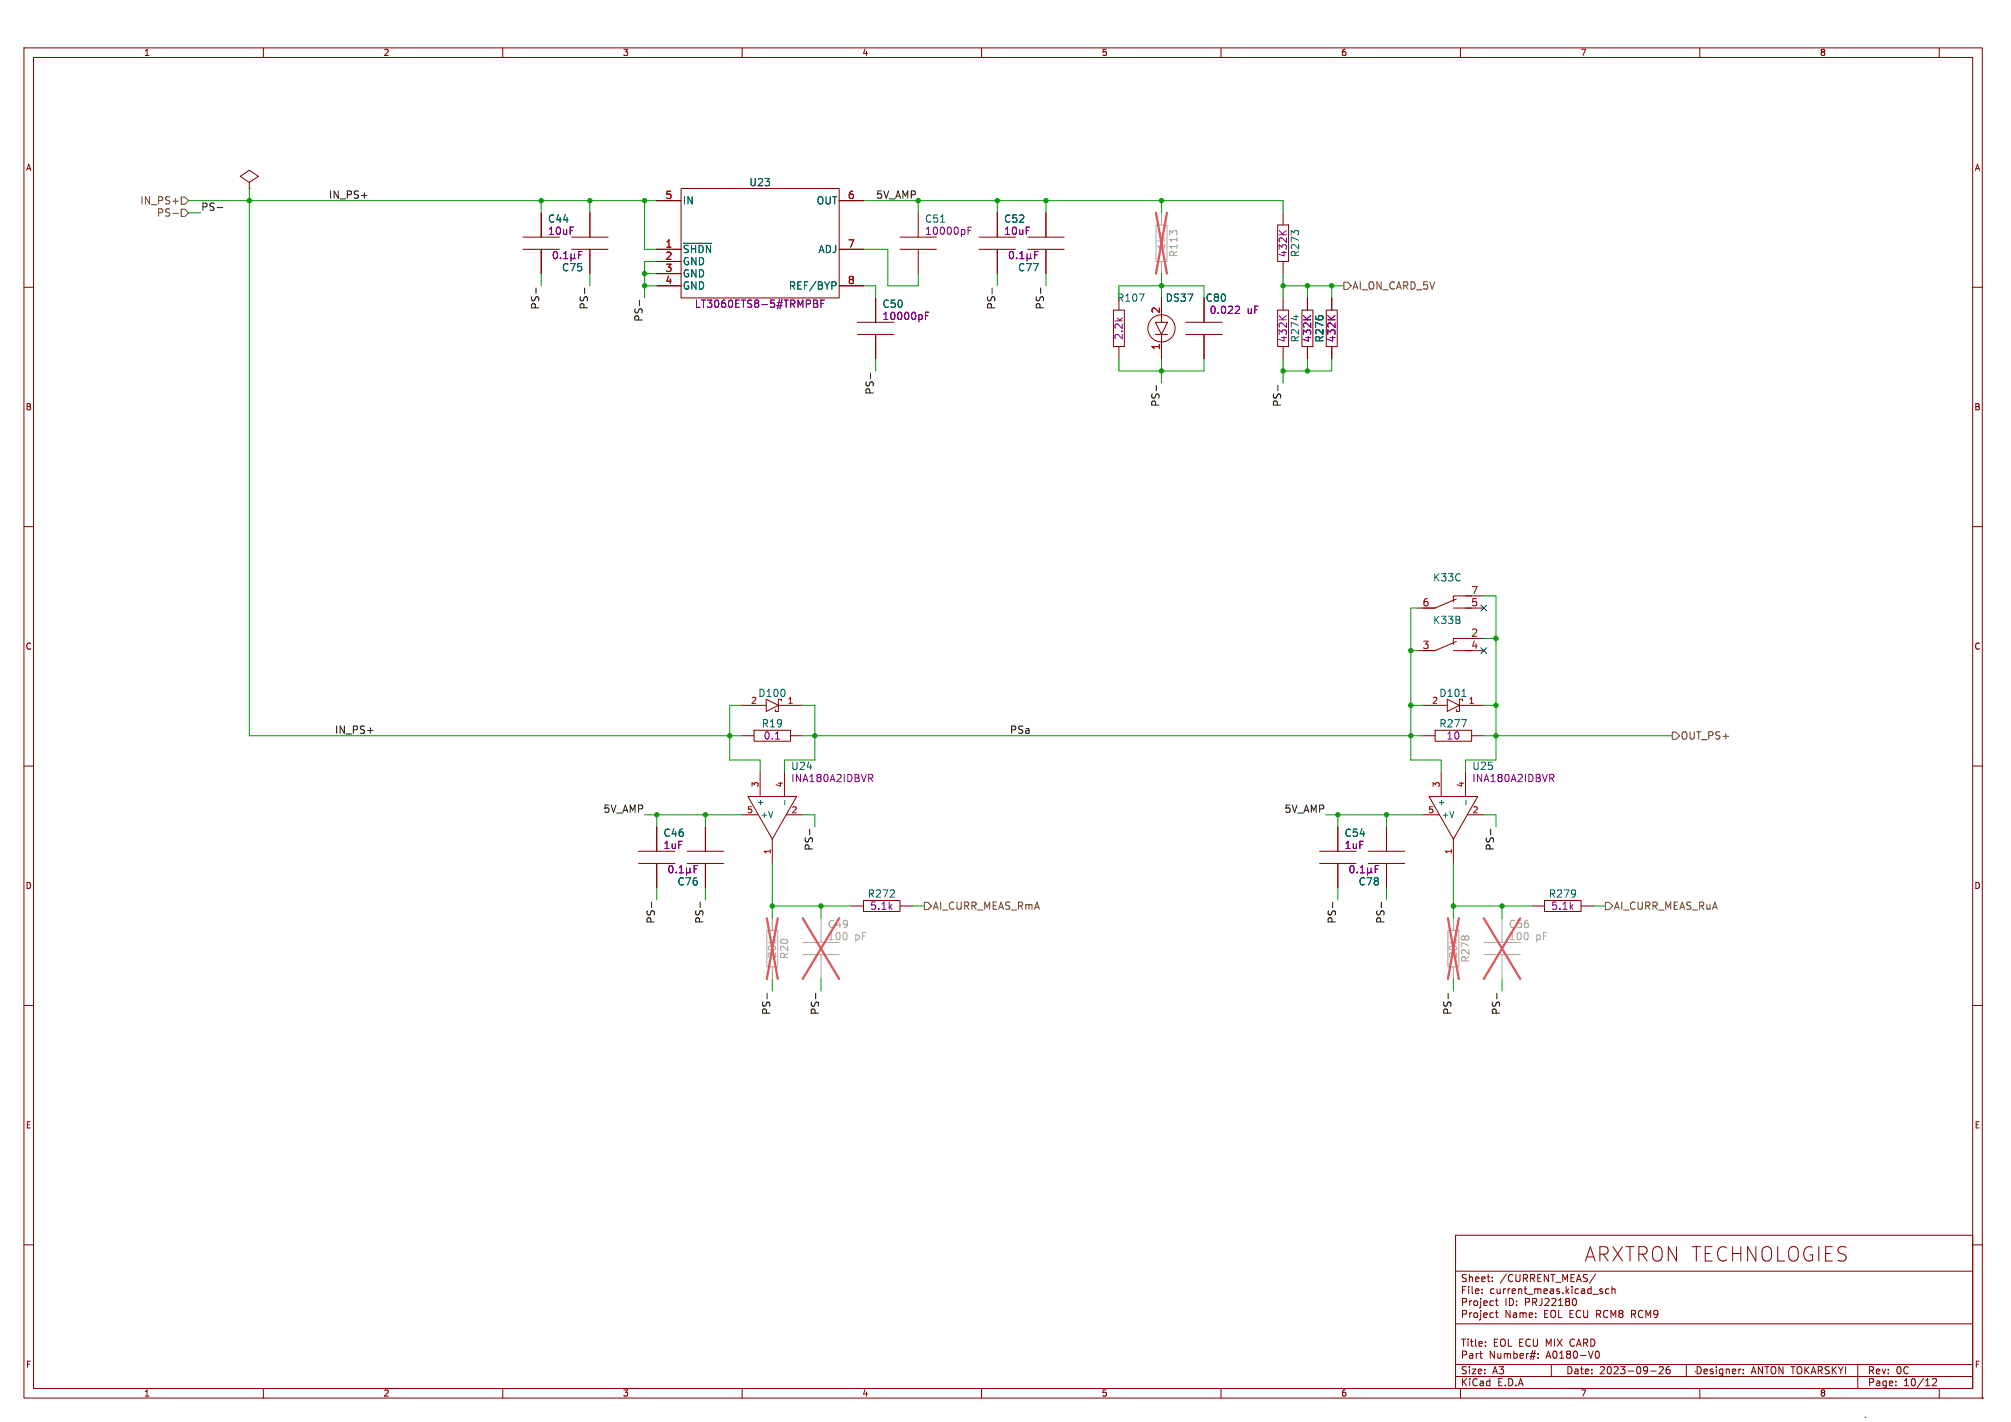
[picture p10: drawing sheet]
<svg xmlns="http://www.w3.org/2000/svg" width="420mm" height="297mm" viewBox="0 0 420 297" stroke-linecap="round" stroke-linejoin="round" font-family="sans-serif">
<g fill="none" stroke="#840000" stroke-width=".21">
<path d="M5 10h409v282h-409zM7 12h405v278h-405zM55 10v2M105 10v2M155 10v2M205 10v2M255 10v2M305 10v2M355 10v2M405 10v2M52.1 38.1l1.9-1.3-1.9-1.2-1.9 1.2 1.9 1.3v1.3M52.1 39.4h.1"/>
<path d="M142.2 39.4h33.1v22.8h-33.1zM5 60h2M109.2 52.1h7.6M109.2 49.5h7.6M113 44.5v5M113 52.1v5.1M119.4 52.1h7.6M119.4 49.5h7.6M123.2 44.5v5M123.2 52.1v5.1M137.2 52.1h5M137.2 54.6h5"/>
<path d="M137.2 57.2h5M137.2 59.7h5M137.2 41.9h5M175.3 52.1h5M175.3 59.7h5M175.3 41.9h5M188 52.1h7.6M188 49.5h7.6M191.8 44.5v5M191.8 52.1v5.1M204.5 52.1h7.6M204.5 49.5h7.6"/>
<path d="M208.3 44.5v5M208.3 52.1v5.1M214.6 52.1h7.6M214.6 49.5h7.6M218.4 44.5v5M218.4 52.1v5.1M266.8 47h2.3v7.6h-2.3zM268 44.5v2.5M268 54.6v2.6M412 60h2M179.1 69.9h7.6M179.1 67.3h7.6"/>
<path d="M182.9 62.2v5.1M182.9 69.9v5M232.5 64.8h2.3v7.6h-2.3zM233.7 62.2v2.6M233.7 72.4v2.5M241.3 67.3h2.5l-1.2 2.6zM241.3 69.9h2.5M242.6 62.2v5.1M242.6 69.9v5M247.6 69.9h7.7M247.6 67.3h7.7M251.5 62.2v5.1"/>
<path d="M251.5 69.9v5M266.8 64.8h2.3v7.6h-2.3zM268 62.2v2.6M268 72.4v2.5M271.9 64.8h2.3v7.6h-2.3zM273 62.2v2.6M273 72.4v2.5M277 64.8h2.3v7.6h-2.3zM278.1 62.2v2.6M278.1 72.4v2.5M5 110h2M412 110h2"/>
<path d="M303.5 127h6.4M303.5 135.9h6.4M304.2 125.1l-4.5 1.9h-3.8M304.2 134l-4.5 1.9h-3.8M306.1 124.5h3.8M306.1 133.4h3.8M307.3 124.5h-3.8v1.2M307.3 133.4h-3.8v1.2M5 160h2M154.9 153.7h2.6M154.9 147.3h5.1M157.5 152.5h7.6v2.3h-7.6z"/>
<path d="M160 146.1l2.6 1.2-2.6 1.3zM162.6 147.3h5M163.2 146.4v-.3h-.6v2.5h-.7v-.4M165.1 153.7h2.5M297.2 153.7h2.5M297.2 147.3h5.1M299.7 152.5h7.6v2.3h-7.6zM302.3 146.1l2.5 1.2-2.5 1.3zM304.8 147.3h5.1M305.4 146.4v-.3h-.6v2.5h-.6v-.4M307.3 153.7h2.6M412 160h2"/>
<path d="M133.3 177.8h7.7M137.2 172.7v5.1M143.5 177.8h7.6M147.3 172.7v5.1M154.9 170.2h3.5M156.2 166.4h10.2l-5.1 8.9zM158.7 161.3v5.1M161.3 175.3v5M163.8 161.3v5.1M164.2 170.2h3.4M275.6 177.8h7.6M279.4 172.7v5.1"/>
<path d="M285.7 177.8h7.7M289.6 172.7v5.1M297.2 170.2h3.4M298.4 166.4h10.2l-5.1 8.9zM301 161.3v5.1M303.5 175.3v5M306.1 161.3v5.1M306.5 170.2h3.4M133.3 180.3h7.7M137.2 180.3v5.1M143.5 180.3h7.6M147.3 180.3v5.1"/>
<path d="M177.8 189.2h2.5M180.3 188.1h7.7v2.3h-7.7zM188 189.2h2.5M275.6 180.3h7.6M279.4 180.3v5.1M285.7 180.3h7.7M289.6 180.3v5.1M320 189.2h2.6M322.6 188.1h7.6v2.3h-7.6zM330.2 189.2h2.5M5 210h2M412 210h2"/>
<path d="M5 260h2M304 258h108v32h-108zM412 260h2M304 276.5h108M304 265.5h108M309.5 270v.2M309.5 269.3v.1M311.7 267.5v.2M311.7 266.8v.1M312.3 271.7h.6M312.3 274.2h.6M312.5 271.2v1.3l.4 .2"/>
<path d="M312.5 273.7v1.3l.4 .2M329.1 271.3a.81 .81 0 0 1-.4 1.4M333.2 266.1l-1.3 1.9M334.3 269.7l.4 .1v.2l-.2 .2h-.3M334.3 269.2l.4 .1M336 269.3l-.4-.1-.3 .3 .1 .6h.6M336.7 269.3l.2-.1 .3 .1 .1 .9M336.7 268.7v1.5M55 290v2M105 290v2M155 290v2M205 290v2"/>
<path d="M255 290v2M304 287.5h108M304 285h108M305 290v2M309 282.7h.6M309.4 283.7h.2M310.2 281v.2M310.2 280.3v.1M319.7 282.7h1M321.2 283.5v.2M321.2 282.8v.1M324 285v2.5"/>
<path d="M333.5 282.2a.85 .85 0 0 0 .2 1.5 .94 .94 0 0 0 0-1.5M344.7 286.4h1.2M346.5 285.6l.6-.2 .3 .5-1 1h1M348.7 285.4l-.5 .1a1.01 1.01 0 0 0 0 1.4l.5-.1 .1-.5-.3-.3h-.3l-.3 .3M352.2 285v2.5M355 290v2M363.4 285.9h.2M364.1 286.8v.1M364.1 286v.2M388 285v5M389.5 296h.1M395.9 289.3v.1"/>
<path d="M395.9 288.5v.2M403.6 288.1l.6-.2 .2 .5-.9 1h.9M405 290v2M414 292h.1"/>
<circle cx="242.6" cy="68.6" r="2.84"/>
</g>
<g fill="none" stroke="#840084" stroke-width=".21">
<path d="M115.7 52.7l.2-.2a.81 .81 0 0 1 .5 .8 .81 .81 0 0 1-.5 .7l-.2-.1-.2-.4zM117.1 53.9v.1M117.7 54h.9M117.7 52.9l.5-.4v1.5M119.2 53.8l.3 .2h.3l.2-.2M119.2 53v1.5M120 53.8l.2 .2M120 53v.8M120.8 53.2h.6M121.6 52.5h-.8v1.5M202.2 48.2h.5M202.9 47.4h-.7v1.6"/>
<path d="M210.9 52.7l.3-.2a.81 .81 0 0 1 .5 .8 .81 .81 0 0 1-.5 .7l-.3-.1-.1-.4zM212.3 53.9v.1M213 54h.8M213 52.9l.4-.4v1.5M214.5 53.8l.2 .2h.3l.2-.2M214.5 53v1.5M215.2 53.8l.2 .2M215.2 53v.8M216.1 53.2h.5M216.8 52.5h-.7v1.5M169.9 62.7l.8 .1v.3l-.3 .3M169.9 63.4h.5"/>
<path d="M170.4 63.4l.4 .3-.1 .4-.8 .1M171.4 63.4h.6M172.2 62.7h-.8v1.5M193.3 65.9h.5M194 65.2h-.7v1.5M258.2 63.9l.5 .1 .2 .4-1 1.1h1M161.9 154.4h.9M181.4 161.7h.6l.3 .3-.2 .5h-.7M181.8 162.5l.5 .8M323.7 161.7h.5l.3 .3-.1 .5h-.7M324 162.5l.5 .8M139.8 180.9l.2-.1a.81 .81 0 0 1 .6 .7 .81 .81 0 0 1-.6 .8l-.2-.1-.1-.5z"/>
<path d="M141.2 182.2v.1M141.9 182.3h.8M141.9 181.2l.4-.4v1.5M143.4 182.1l.2 .2h.3l.2-.2M143.4 181.3v1.5M144.1 182.1l.2 .2M144.1 181.3v.8M145 181.5h.5M145.7 180.8h-.7v1.5M282.1 180.9l.2-.1a.81 .81 0 0 1 .5 .7 .81 .81 0 0 1-.5 .8l-.2-.1-.2-.5zM283.4 182.2v.1M284.1 182.3h.9"/>
<path d="M284.1 181.2l.4-.4v1.5M285.6 182.1l.2 .2h.3l.2-.2M285.6 181.3v1.5M286.3 182.1l.3 .2M286.3 181.3v.8M287.2 181.5h.5M287.9 180.8h-.7v1.5"/>
</g>
<path d="M142.7 50.8h5.9M174.3 58.9l.3 .3-.1 .3-.2 .2M305.3 145.5h.9M163.9 167.2v.9M306.2 167.2v.9" fill="none" stroke="#006464" stroke-width=".21"/>
<g fill="none" stroke="#a1a1a1" stroke-width=".21">
<path d="M241.4 47h2.3v7.6h-2.3zM242.6 44.5v2.5M242.6 54.6v2.6M160.1 194.3h2.3v7.6h-2.3zM161.3 191.8v2.5M167.6 199.4h7.7M167.6 196.9h7.7M171.4 191.8v5.1M171.4 199.4v5.1M302.4 194.3h2.3v7.6h-2.3zM303.5 191.8v2.5M309.9 199.4h7.6"/>
<path d="M309.9 196.9h7.6M313.7 191.8v5.1M313.7 199.4v5.1M161.3 201.9v2.6M303.5 201.9v2.6"/>
</g>
<path d="M241.4 44.5l2.3 12.7M243.7 44.5l-2.3 12.7M160.1 191.8l2.3 12.7M162.4 191.8l-2.3 12.7M167.6 191.8l7.7 12.7M175.3 191.8l-7.7 12.7M302.4 191.8l2.3 12.7M304.7 191.8l-2.3 12.7M309.9 191.8l7.6 12.7M317.5 191.8l-7.6 12.7" fill="none" stroke="#e65255" stroke-width=".46"/>
<path d="M36.1 44.6h1.2M36.1 42h1.2M37.8 43.7h.8l.8 .8-.8 .7h-.8zM37.8 41.1h.8l.8 .8-.8 .8h-.8zM280.7 58.9h.7l.8 .8-.8 .8h-.7zM349.2 152.9h.8l.8 .8-.8 .7h-.8zM193 188.5h.8l.8 .7-.8 .8h-.8zM335.3 188.5h.7l.8 .7-.8 .8h-.7z" fill="none" stroke="#725600" stroke-width=".21"/>
<g fill="none" stroke="#0f0f0f" stroke-width=".21">
<path d="M45.3 43.4h1.2M75.5 40.8h1.2M111.9 60.2v1.1M122.1 60.2v1.1M133.5 62.7v1.2M181.8 77.9v1.2M207.2 60.2v1.1M217.4 60.2v1.1M241.5 80.5v1.1M266.9 80.5v1.1M76.8 152.6h1.1M169.1 173.2v1.1"/>
<path d="M311.3 173.2v1.1M136.1 188.4v1.2M146.2 188.4v1.2M278.3 188.4v1.2M288.5 188.4v1.2M160.2 207.5v1.1M170.4 207.5v1.1M302.4 207.5v1.1M312.6 207.5v1.1"/>
</g>
<g fill="none" stroke="#009600" stroke-width=".21">
<path d="M52.1 39.4v114.3h102.8M39.4 41.9h97.8M39.4 44.5h2.5M113 41.9v2.6M113 57.2v2.5M123.2 41.9v2.6M123.2 57.2v2.5M134.6 59.7h2.6M134.6 41.9v10.2h2.6M134.6 57.2h2.6M137.2 54.6h-2.6v7.6M180.3 41.9h87.7v2.6"/>
<path d="M180.3 59.7h2.6v2.5M180.3 52.1h5.1v7.6h6.4v-2.5M191.8 41.9v2.6M208.3 41.9v2.6M208.3 57.2v2.5M218.4 41.9v2.6M218.4 57.2v2.5M242.6 41.9v2.6M242.6 57.2v5M268 57.2v5M268 59.7h12.7M273 59.7v2.5"/>
<path d="M278.1 59.7v2.5M182.9 74.9v2.6M233.7 74.9v2.6h17.8v-2.6M233.7 62.2v-2.5h17.8v2.5M242.6 74.9v5.1M268 74.9v5.1M273 74.9v2.6M278.1 74.9v2.6h-10.1M294.6 135.9h1.3M295.9 127h-1.3v31.8h6.4v2.5M309.9 124.5h2.5v34.3h-6.3v2.5M309.9 133.4h2.5"/>
<path d="M154.9 147.3h-2.5v11.5h6.3v2.5M167.6 147.3h2.6v11.5h-6.4v2.5M167.6 153.7h129.6M294.6 147.3h2.6M309.9 147.3h2.5M309.9 153.7h39.3M134.6 170.2h20.3M137.2 170.2v2.5M147.3 170.2v2.5M167.6 170.2h2.6v2.5M276.9 170.2h20.3M279.4 170.2v2.5"/>
<path d="M289.6 170.2v2.5M309.9 170.2h2.5v2.5M137.2 185.4v2.6M147.3 185.4v2.6M161.3 189.2h16.5M161.3 180.3v11.5M171.4 189.2v2.6M190.5 189.2h2.5M279.4 185.4v2.6M289.6 185.4v2.6M303.5 189.2h16.5M303.5 180.3v11.5"/>
<path d="M313.7 189.2v2.6M332.7 189.2h2.6M161.3 204.5v2.5M171.4 204.5v2.5M303.5 204.5v2.5M313.7 204.5v2.5"/>
</g>
<path d="M309.3 135.3l1.2 1.2M309.3 126.4l1.2 1.2M310.5 135.3l-1.2 1.2M310.5 126.4l-1.2 1.2" fill="none" stroke="#000084" stroke-width=".21"/>
<g fill="#009600" stroke="#009600" stroke-width=".21">
<circle cx="279.4" cy="170.2" r=".46"/>
<circle cx="289.6" cy="170.2" r=".46"/>
<circle cx="171.4" cy="189.2" r=".46"/>
<circle cx="242.6" cy="77.5" r=".46"/>
<circle cx="242.6" cy="59.7" r=".46"/>
<circle cx="208.3" cy="41.9" r=".46"/>
<circle cx="191.8" cy="41.9" r=".46"/>
<circle cx="242.6" cy="41.9" r=".46"/>
<circle cx="218.4" cy="41.9" r=".46"/>
<circle cx="312.4" cy="133.4" r=".46"/>
<circle cx="294.6" cy="153.7" r=".46"/>
<circle cx="294.6" cy="135.9" r=".46"/>
<circle cx="294.6" cy="147.3" r=".46"/>
<circle cx="312.4" cy="147.3" r=".46"/>
<circle cx="161.3" cy="189.2" r=".46"/>
<circle cx="147.3" cy="170.2" r=".46"/>
<circle cx="273" cy="77.5" r=".46"/>
<circle cx="268" cy="77.5" r=".46"/>
<circle cx="268" cy="59.7" r=".46"/>
<circle cx="273" cy="59.7" r=".46"/>
<circle cx="278.1" cy="59.7" r=".46"/>
<circle cx="313.7" cy="189.2" r=".46"/>
<circle cx="303.5" cy="189.2" r=".46"/>
<circle cx="312.4" cy="153.7" r=".46"/>
<circle cx="52.1" cy="41.9" r=".46"/>
<circle cx="137.2" cy="170.2" r=".46"/>
<circle cx="152.4" cy="153.7" r=".46"/>
<circle cx="170.2" cy="153.7" r=".46"/>
<circle cx="113" cy="41.9" r=".46"/>
<circle cx="123.2" cy="41.9" r=".46"/>
<circle cx="134.6" cy="59.7" r=".46"/>
<circle cx="134.6" cy="57.2" r=".46"/>
<circle cx="134.6" cy="41.9" r=".46"/>
</g>
<text font-size="4.2" fill="#840000" x="330.9" y="263.7">ARXTRON TECHNOLOGIES</text>
<g font-size="2.1" fill="#0f0f0f">
<text x="68.6" y="41.6">IN_PS+</text>
<text x="182.9" y="41.6">5V_AMP</text>
<text x="41.9" y="44.1">PS-</text>
<text x="112.7" y="64.7" transform="rotate(-90 112.7 64.7)">PS-</text>
<text x="122.9" y="64.7" transform="rotate(-90 122.9 64.7)">PS-</text>
<text x="208" y="64.7" transform="rotate(-90 208 64.7)">PS-</text>
<text x="218.1" y="64.7" transform="rotate(-90 218.1 64.7)">PS-</text>
<text x="134.3" y="67.2" transform="rotate(-90 134.3 67.2)">PS-</text>
<text x="182.6" y="82.5" transform="rotate(-90 182.6 82.5)">PS-</text>
<text x="242.3" y="85" transform="rotate(-90 242.3 85)">PS-</text>
<text x="267.7" y="85" transform="rotate(-90 267.7 85)">PS-</text>
<text x="69.8" y="153.4">IN_PS+</text>
<text x="210.8" y="153.4">PSa</text>
<text x="126" y="169.9">5V_AMP</text>
<text x="268.2" y="169.9">5V_AMP</text>
<text x="169.9" y="177.7" transform="rotate(-90 169.9 177.7)">PS-</text>
<text x="312.1" y="177.7" transform="rotate(-90 312.1 177.7)">PS-</text>
<text x="136.8" y="193" transform="rotate(-90 136.8 193)">PS-</text>
<text x="147" y="193" transform="rotate(-90 147 193)">PS-</text>
<text x="279.1" y="193" transform="rotate(-90 279.1 193)">PS-</text>
<text x="289.2" y="193" transform="rotate(-90 289.2 193)">PS-</text>
<text x="161" y="212" transform="rotate(-90 161 212)">PS-</text>
<text x="171.1" y="212" transform="rotate(-90 171.1 212)">PS-</text>
<text x="303.2" y="212" transform="rotate(-90 303.2 212)">PS-</text>
<text x="313.4" y="212" transform="rotate(-90 313.4 212)">PS-</text>
</g>
<g font-size="2.1" fill="#a90000">
<text x="138.9" y="41.7">5</text>
<text x="177" y="41.7">6</text>
<text x="138.9" y="51.8">1</text>
<text x="177" y="51.8">7</text>
<text x="138.9" y="54.4">2</text>
<text x="138.9" y="56.9">3</text>
<text x="138.9" y="59.4">4</text>
<text x="177" y="59.4">8</text>
<text x="242.3" y="65.6" transform="rotate(-90 242.3 65.6)">2</text>
<text x="242.3" y="73.2" transform="rotate(-90 242.3 73.2)">1</text>
<text x="307.2" y="124.2">7</text>
<text x="297" y="126.7">6</text>
<text x="307.2" y="126.7">5</text>
<text x="297" y="135.6">3</text>
<text x="307.2" y="133.1">2</text>
<text x="307.2" y="135.6">4</text>
</g>
<g font-size="2.1" fill="#006464">
<text x="156.4" y="39.1">U23</text>
<text x="142.5" y="42.9">IN</text>
<text x="170.5" y="42.9">OUT</text>
<text x="142.5" y="53.1">~{SHDN}</text>
<text x="170.9" y="53.1">ADJ</text>
<text x="271.5" y="53.8" transform="rotate(-90 271.5 53.8)">R273</text>
<text x="117.3" y="56.9">C75</text>
<text x="142.5" y="55.6">GND</text>
<text x="142.5" y="58.1">GND</text>
<text x="212.5" y="56.9">C77</text>
<text x="142.5" y="60.7">GND</text>
<text x="164.7" y="60.7">REF/BYP</text>
<text x="233.2" y="63.2">R107</text>
<text x="243.4" y="63.2">DS37</text>
<text x="299.2" y="121.6">K33C</text>
<text x="299.2" y="130.5">K33B</text>
<text x="158.3" y="145.8">D100</text>
<text x="300.5" y="145.8">D101</text>
<text x="159" y="152.1">R19</text>
<text x="300.5" y="152.1">R277</text>
<text x="165.2" y="161">U24</text>
<text x="307.4" y="161">U25</text>
<text x="138.5" y="175">C46</text>
<text x="280.7" y="175">C54</text>
<text x="141.4" y="185.1">C76</text>
<text x="283.7" y="185.1">C78</text>
<text x="181.1" y="187.7">R272</text>
<text x="323.4" y="187.7">R279</text>
</g>
<g font-size="2.1" fill="#725600">
<text x="29.2" y="42.9">IN_PS+</text>
<text x="32.7" y="45.4">PS-</text>
<text x="282.3" y="60.7">AI_ON_CARD_5V</text>
<text x="350.9" y="154.7">OUT_PS+</text>
<text x="194.7" y="190.2">AI_CURR_MEAS_RmA</text>
<text x="336.9" y="190.2">AI_CURR_MEAS_RuA</text>
</g>
<g font-size="2.1" fill="#840084">
<text x="114.4" y="46.7">C44</text>
<text x="193.1" y="46.7">C51</text>
<text x="209.6" y="46.7">C52</text>
<text x="114.4" y="49.3">10uF</text>
<text x="193.1" y="49.3">10000pF</text>
<text x="209.6" y="49.3">10uF</text>
<text x="269" y="53.8" transform="rotate(-90 269 53.8)">432K</text>
<text x="145" y="64.5">LT3060ETS8-5#TRMPBF</text>
<text x="184.2" y="64.5">C50</text>
<text x="251.7" y="63.2">C80</text>
<text x="252.5" y="65.8">0.022</text>
<text x="260.4" y="65.8">uF</text>
<text x="184.2" y="67">10000pF</text>
<text x="234.7" y="71.1" transform="rotate(-90 234.7 71.1)">2.2k</text>
<text x="269" y="71.6" transform="rotate(-90 269 71.6)">432K</text>
<text x="271.5" y="71.6" transform="rotate(-90 271.5 71.6)">R274</text>
<text x="274" y="71.6" transform="rotate(-90 274 71.6)">432K</text>
<text x="276.6" y="71.6" transform="rotate(-90 276.6 71.6)">R275</text>
<text x="276.6" y="67.7" transform="rotate(-90 276.6 67.7)">6</text>
<text x="279.1" y="71.6" transform="rotate(-90 279.1 71.6)">432K</text>
<text x="159.4" y="154.7">0.1</text>
<text x="302" y="154.7">10</text>
<text x="165.2" y="163.6">INA180A2IDBVR</text>
<text x="307.4" y="163.6">INA180A2IDBVR</text>
<text x="138.5" y="177.5">1uF</text>
<text x="280.7" y="177.5">1uF</text>
<text x="181.6" y="190.2">5.1k</text>
<text x="323.9" y="190.2">5.1k</text>
</g>
<g font-size="2.1" fill="#a1a1a1">
<text x="243.6" y="52.2" transform="rotate(-90 243.6 52.2)">1k</text>
<text x="172.8" y="196.6">100</text>
<text x="178.4" y="196.6">pF</text>
<text x="315" y="196.6">100</text>
<text x="320.7" y="196.6">pF</text>
<text x="162.3" y="200.3" transform="rotate(-90 162.3 200.3)">20k</text>
<text x="304.5" y="200.3" transform="rotate(-90 304.5 200.3)">20k</text>
</g>
<g font-size="2.1" fill="#989898">
<text x="246.1" y="53.8" transform="rotate(-90 246.1 53.8)">R113</text>
<text x="172.8" y="194">C49</text>
<text x="315" y="194">C56</text>
<text x="164.8" y="200.4" transform="rotate(-90 164.8 200.4)">R20</text>
<text x="307.1" y="201.1" transform="rotate(-90 307.1 201.1)">R278</text>
</g>
<g font-size="2.1" fill="#840000">
<text x="305" y="268">Sheet:</text>
<text x="313.2" y="268">/CURRENT_MEAS/</text>
<text x="305" y="270.5">File:</text>
<text x="305" y="273">Project</text>
<text x="305" y="275.5">Project</text>
<text x="311.1" y="270.5">current_meas.kicad_sch</text>
<text x="314.2" y="273">ID:</text>
<text x="314.2" y="275.5">Name:</text>
<text x="318.4" y="273">PRJ22180</text>
<text x="322.4" y="275.5">EOL ECU RCM8</text>
<text x="341.1" y="275.5">RCM9</text>
<text x="305" y="281.5">Title:</text>
<text x="311.8" y="281.5">EOL ECU MIX CARD</text>
<text x="305" y="287.2">Size:</text>
<text x="305" y="284">Part</text>
<text x="310.9" y="284">Number#:</text>
<text x="311.6" y="287.2">A3</text>
<text x="322.9" y="284">A0180-V0</text>
<text x="327" y="287.2">Date:</text>
<text x="334" y="287.2">2023-09-26</text>
<text x="354" y="287.2">Designer:</text>
<text x="365.6" y="287.2">ANTON TOKARSKYI</text>
<text x="390" y="287.2">Rev:</text>
<text x="395.9" y="287.2">0C</text>
<text x="305" y="289.7">KiCad</text>
<text x="312.7" y="289.7">E.D.A</text>
<text x="390" y="289.7">Page:</text>
<text x="397.5" y="289.7">10/12</text>
</g>
<g font-size="1.8" fill="#840000">
<text x="30" y="11.9">1</text>
<text x="80" y="11.9">2</text>
<text x="130" y="11.9">3</text>
<text x="180" y="11.9">4</text>
<text x="230" y="11.9">5</text>
<text x="280" y="11.9">6</text>
<text x="330" y="11.9">7</text>
<text x="380" y="11.9">8</text>
<text x="5.3" y="35.9">A</text>
<text x="412.3" y="35.9">A</text>
<text x="5.3" y="85.9">B</text>
<text x="412.2" y="85.9">B</text>
<text x="5.3" y="135.9">C</text>
<text x="412.2" y="135.9">C</text>
<text x="5.3" y="185.9">D</text>
<text x="412.2" y="185.9">D</text>
<text x="5.3" y="235.9">E</text>
<text x="412.3" y="235.9">E</text>
<text x="5.3" y="285.9">F</text>
<text x="412.3" y="285.9">F</text>
<text x="30" y="291.9">1</text>
<text x="80" y="291.9">2</text>
<text x="130" y="291.9">3</text>
<text x="180" y="291.9">4</text>
<text x="230" y="291.9">5</text>
<text x="280" y="291.9">6</text>
<text x="330" y="291.9">7</text>
<text x="380" y="291.9">8</text>
</g>
<g font-size="1.8" fill="#a90000">
<text x="156.8" y="147.1">2</text>
<text x="164.4" y="147.1">1</text>
<text x="299" y="147.1">2</text>
<text x="306.6" y="147.1">1</text>
<text x="158.5" y="164.5" transform="rotate(-90 158.5 164.5)">3</text>
<text x="163.6" y="164.5" transform="rotate(-90 163.6 164.5)">4</text>
<text x="300.7" y="164.5" transform="rotate(-90 300.7 164.5)">3</text>
<text x="305.8" y="164.5" transform="rotate(-90 305.8 164.5)">4</text>
<text x="155.9" y="169.9">5</text>
<text x="165.2" y="169.9">2</text>
<text x="298.2" y="169.9">5</text>
<text x="307.5" y="169.9">2</text>
<text x="161" y="178.5" transform="rotate(-90 161 178.5)">1</text>
<text x="303.3" y="178.5" transform="rotate(-90 303.3 178.5)">1</text>
</g>
<g font-size="1.8" fill="#006464">
<text x="158.7" y="171">+V</text>
<text x="159.6" y="168.5" transform="rotate(-90 159.6 168.5)">+</text>
<text x="301" y="171">+V</text>
<text x="301.9" y="168.5" transform="rotate(-90 301.9 168.5)">+</text>
</g>
</svg>
